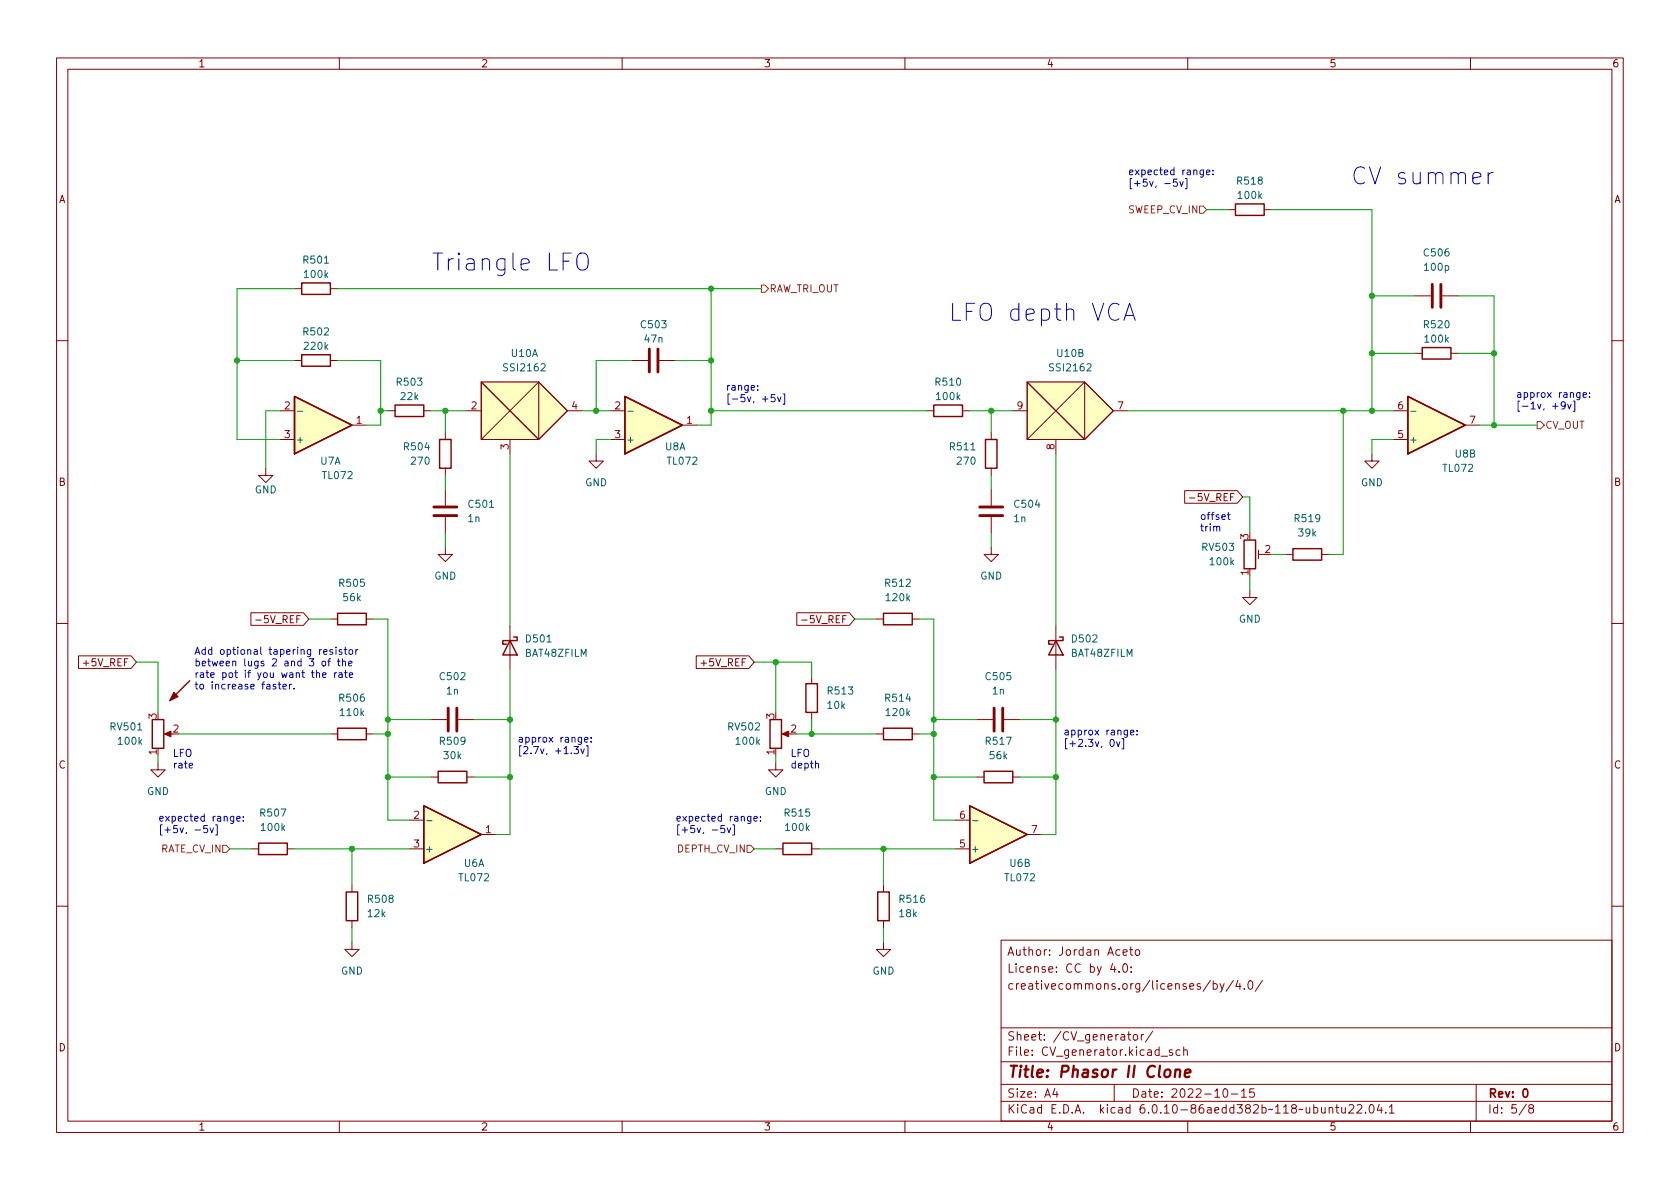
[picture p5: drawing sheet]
<svg xmlns="http://www.w3.org/2000/svg" width="297mm" height="210mm" viewBox="0 0 297 210" stroke-linecap="round" stroke-linejoin="round" font-family="sans-serif">
<g fill="none" stroke="#840000" stroke-width=".18">
<path d="M10 10.2h277v190.1h-277zM12 12.2h273v186.1h-273zM60 10.2v2M110 10.2v2M160 10.2v2M210 10.2v2M260 10.2v2M217.2 37.1h1.2M223.5 37.1h1.3M52.1 51h1.2M58.4 51h1.3M250.2 52.3h2.8"/>
<path d="M255 52.3h2.8M10 60.2h2M49.5 72.6h2.6M49.5 77.7h2.6M52.1 63.7h1.2M58.4 63.7h1.3M62.2 75.2h2.6M68.6 72.6h1.2M74.9 72.6h1.3M78.7 76.4v1.3M82.5 72.6h2.6M85.1 67.6h10.1v10.1h-10.1z"/>
<path d="M85.1 67.6l10.1 10.1 5.1-5.1-5.1-5-10.1 10.1M90.2 77.7v2.6M100.3 72.6h2.6M107.9 72.6h2.6M107.9 77.7h2.6M111.8 63.7h2.8M116.6 63.7h2.8M120.6 75.2h2.6M163.8 72.6h1.3M170.2 72.6h1.2M175.3 76.4v1.3M179.1 72.6h2.5"/>
<path d="M181.6 67.6h10.2v10.1h-10.2zM181.6 67.6l10.2 10.1 5-5.1-5-5-10.2 10.1M186.7 77.7v2.6M196.8 72.6h2.6M246.4 72.6h2.5M246.4 77.7h2.5M250.2 62.5h1.3M256.5 62.5h1.3M259.1 75.2h2.5M285 60.2h2M47 82.8v1.3h1.3l-1.3 1.2-1.3-1.2h1.3M78.7 96.8v1.2h-1.2l1.2 1.3 1.3-1.3h-1.3"/>
<path d="M78.7 82.8v1.3M78.7 86.6v2.8M78.7 91.4v2.8M105.4 80.3v1.2h1.3l-1.3 1.3-1.3-1.3h1.3M175.3 96.8v1.2h-1.3l1.3 1.3 1.2-1.3h-1.2M175.3 82.8v1.3M175.3 86.6v2.8M175.3 91.4v2.8M209.5 86.8h9.3l.9 1.1-.9 1.1h-9.3zM210.3 88.1h1M222.5 97.3v1.5M222.5 98h1"/>
<path d="M227.3 98h1.3M233.7 98h1.2M242.6 80.3v1.2h-1.3l1.3 1.3 1.2-1.3h-1.2M10 110.2h2M13.9 116h9.3l.9 1.1-.9 1.1h-9.3zM44.4 108.4h9.3l.9 1.1-.9 1.1h-9.3zM45.2 109.6h1M58.4 109.5h1.3M64.8 109.5h1.2M90.2 110.7v7.7M123.1 116h9.3l.9 1.1-.9 1.1h-9.3zM140.9 108.4h9.3l.9 1.1-.9 1.1h-9.3z"/>
<path d="M141.7 109.6h1M143.5 119.6v1.3M154.9 109.5h1.3M161.3 109.5h1.3M186.7 110.7v7.7M221 104.4v1.3h1.2l-1.2 1.2-1.3-1.2h1.3M285 110.2h2M27.9 134.9v1.2h-1.2l1.2 1.3 1.3-1.3h-1.3M29.5 129.8h1M58.4 129.8h1.3M64.8 129.8h1.2M76.2 127.2h2.8"/>
<path d="M76.2 137.4h1.3M81 127.2h2.8M82.5 137.4h1.3M137.2 134.9v1.2h-1.3l1.3 1.3 1.2-1.3h-1.2M138.7 129.8h1M143.5 126v1.2M154.9 129.8h1.3M161.3 129.8h1.3M172.7 127.2h2.8M172.7 137.4h1.3M177.5 127.2h2.8M179.1 137.4h1.2"/>
<path d="M44.4 150.1h1.3M50.8 150.1h1.3M62.2 156.5v1.2M72.4 150.1h2.5M72.4 145h2.5M85.1 147.6h2.5M137.2 150.1h1.2M143.5 150.1h1.3M156.2 156.5v1.2M168.9 150.1h2.5M168.9 145h2.5M181.6 147.6h2.5"/>
<path d="M10 160.2h2M62.2 166.6v1.3h-1.2l1.2 1.3 1.3-1.3h-1.3M62.2 162.8v1.3M156.2 166.6v1.3h-1.3l1.3 1.3 1.3-1.3h-1.3M156.2 162.8v1.3M177 166.3h108v32h-108zM196.7 170.4l-.3 1h.9M197.1 170.9v1M197.9 171.8v.1M198.6 168.4l.7-.1-.1-.3-.4-.1-.2 .2v.8h.6M198.6 170.6l.3-.2a.81 .81 0 0 1 .5 .7 .81 .81 0 0 1-.3 .8h-.1a.81 .81 0 0 1-.4-1.3zM199.7 167.9h.6"/>
<path d="M199.9 167.4v1.3l.4 .2M200 171.8v.1M200 171v.1M200.9 168l.3-.1 .3 .3v.4l-.3 .3h-.3l-.2-.3v-.4zM214 173.4l-1.3 1.9M214.5 174l.4-.1 .3 .3v.4l-.1 .3h-.6M214.5 173.4v1.5M215.7 173.9l.4 1M216.4 173.9l-.5 1.4-.2 .1M218.1 173.4l-1.3 1.9M218.9 173.4l-.4 1h.9M219.2 173.9v1"/>
<path d="M220 174.8v.1M220.8 173.6l.2-.2a.81 .81 0 0 1 .6 .7 .81 .81 0 0 1-.3 .8h-.2a.81 .81 0 0 1-.3-1.3zM223.2 173.4l-1.3 1.9M285 160.2h2M60 198.3v2M110 198.3v2M160 198.3v2M177 194.8h108M177 191.8h108M177 187.8h108M177 181.8h108M186.5 192.5l-.4 1h1"/>
<path d="M186.9 193v1M197 191.8v3M199.4 182.9h.5M199.6 182.4v1.3l.3 .2M200.4 183.1l.2-.2 .5 .2v.5l-.1 .3h-.4l-.2-.1zM201.8 182.9v1M202.2 182.9l-.3 .1-.1 .2M203.8 182.4l-1.3 1.9M205.3 186.8h1.1M207.3 185.7l-.4-.1-.2 .2 .1 .3 .5 .1v.4h-.6M208.6 185.7l-.4-.1-.3 .3v.4l.2 .3h.5M209.3 185.8l.2-.2 .4 .1v.9"/>
<path d="M209.3 185.1v1.5M210 198.3v2M216.4 192.6l.2-.1a.81 .81 0 0 1 .6 .7 .81 .81 0 0 1-.3 .8h-.2a.81 .81 0 0 1-.6-.6 .81 .81 0 0 1 .3-.8zM217.7 193.5h1.2M219.5 193l.4-.5v1.5M219.5 194h.9M221.7 192.5h-.7l-.1 .7 .2-.1 .5 .1 .2 .2-.1 .5-.2 .1-.6-.1M235 196l.2-.2 .4 .1v.9M235 195.8v1M236.1 195.8h.6M236.4 195.3v1.3l.3 .2M237.2 195.8l.1 1h.3l.3-.1"/>
<path d="M237.9 195.8v1M238.5 195.5l.6-.2 .2 .2 .1 .3-1 1h1M239.9 195.5l.6-.2 .2 .2 .1 .3-.9 1h.9M241.4 196.7v.1M242.3 195.4l.1-.1a.81 .81 0 0 1 .6 .7 .81 .81 0 0 1-.3 .8h-.1a.81 .81 0 0 1-.6-.6 .81 .81 0 0 1 .3-.8zM243.9 195.3l-.4 1h.9M244.2 195.8v1M245 196.7v.1M245.6 195.8l.5-.5v1.5M245.6 196.8h.9M260 198.3v2M261 191.8v6.5"/>
<path d="M269.9 195.3l-1.3 1.9M270.6 196l-.3-.3 .1-.2 .2-.2 .4 .1 .2 .2-.1 .2-.7 .2-.1 .3v.2l.3 .3h.4l.2-.3-.1-.4-.2-.1"/>
</g>
<path d="M269.4 192.7l.2-.2a.8 .8 0 0 1 .5 .8 .8 .8 0 0 1-.5 .7l-.2-.1-.1-.4z" fill="none" stroke="#840000" stroke-width=".3"/>
<path d="M206 189.3a.52 .52 0 0 1 .6-.2 .52 .52 0 0 1 .4 .4l-.1 .6a.55 .55 0 0 1-.5 .4 .55 .55 0 0 1-.6-.4zM207.8 189.3a.49 .49 0 0 1 .9 .1l-.1 1.1M207.9 189.1l-.2 1.4M209.5 189.8l1-.2-.1-.4-.1-.1-.6 .1-.2 1 .2 .3 .6-.1" fill="none" stroke="#840000" stroke-width=".4"/>
<g fill="none" stroke="#840000" stroke-width=".25">
<path d="M218.4 36.1h5.1v2h-5.1zM53.3 50h5.1v2.1h-5.1zM52.1 70.1l10.1 5.1-10.1 5.1zM53.3 62.7h5.1v2.1h-5.1zM69.8 71.6h5.1v2.1h-5.1zM77.7 77.7h2.1v5.1h-2.1zM110.5 70.1l10.1 5.1-10.1 5.1zM165.1 71.6h5.1v2.1h-5.1zM174.2 77.7h2.1v5.1h-2.1zM248.9 70.1l10.2 5.1-10.2 5.1zM251.5 61.5h5v2h-5zM220 95.5h2v5.1h-2z"/>
<path d="M228.6 97h5.1v2.1h-5.1zM59.7 108.5h5.1v2h-5.1zM90.2 113.3l1.2 2.5h-2.5zM90.8 112.6h.6v.7h-2.5v.6h.6M156.2 108.5h5.1v2h-5.1zM186.7 113.3l1.3 2.5h-2.6zM187.3 112.6h.7v.7h-2.6v.6h.7M26.9 127.2h2.1v5.1h-2.1zM33.5 120.4l-3.3 3.3M59.7 128.8h5.1v2h-5.1zM77.5 136.4h5v2h-5zM136.1 127.2h2.1v5.1h-2.1z"/>
<path d="M142.5 120.9h2v5.1h-2zM156.2 128.8h5.1v2h-5.1zM174 136.4h5.1v2h-5.1zM45.7 149.1h5.1v2h-5.1zM61.2 157.7h2v5.1h-2zM74.9 142.5l10.2 5.1-10.2 5zM138.4 149.1h5.1v2h-5.1zM155.2 157.7h2v5.1h-2zM171.4 142.5l10.2 5.1-10.2 5z"/>
</g>
<g fill="#ffffc2" stroke="#ffffc2" stroke-width=".18">
<path d="M52.1 70.1l10.1 5.1-10.1 5.1z"/>
<path d="M85.1 67.6h10.1v10.1h-10.1z"/>
<path d="M85.1 67.6h10.1l5.1 5-5.1 5.1z"/>
<path d="M110.5 70.1l10.1 5.1-10.1 5.1z"/>
<path d="M181.6 67.6h10.2v10.1h-10.2z"/>
<path d="M181.6 67.6h10.2l5 5-5 5.1z"/>
<path d="M248.9 70.1l10.2 5.1-10.2 5.1z"/>
<path d="M74.9 142.5l10.2 5.1-10.2 5z"/>
<path d="M171.4 142.5l10.2 5.1-10.2 5z"/>
</g>
<path d="M52.6 72.7h.9M111 72.7h1M249.4 72.7h1M75.4 145.1h1M172 145.1h.9" fill="none" stroke="#006464" stroke-width=".18"/>
<path d="M253.2 50.3v4.1M254.8 50.3v4.1M114.8 61.7v4.1M116.3 61.7v4.1M76.7 91.2h4.1M76.7 89.7h4.1M173.2 91.2h4.1M173.2 89.7h4.1M79.2 125.2v4.1M80.8 125.2v4.1M175.8 125.2v4.1M177.3 125.2v4.1" fill="none" stroke="#840000" stroke-width=".51"/>
<g fill="#840000" stroke="#840000" stroke-width=".18">
<path d="M30.7 122.4l.8 .8-1.5 .7z"/>
<path d="M29.1 129.8l1.1-.5v1z"/>
<path d="M138.3 129.8l1.1-.5v1z"/>
</g>
<path d="M212.1 36.4h.6l.7 .7-.7 .6h-.6zM134.6 50.4h.7l.6 .6-.6 .7h-.7zM271.8 74.5h.6l.6 .7-.6 .6h-.6zM39.4 149.5h.6l.6 .6-.6 .6h-.6zM132.1 149.5h.6l.6 .6-.6 .6h-.6z" fill="none" stroke="#725600" stroke-width=".18"/>
<g fill="none" stroke="#0000c2" stroke-width=".18">
<path d="M208.1 31.7h-.6l-.1 .6 .2-.1h.5l.1 .2-.1 .4-.2 .1-.5-.1M208.6 32.1l.3 .8 .3-.8M209.6 31.6h.3v1.8h-.3M212.8 30.1v1l-.3 .2h-.3M212.8 30.1h-.4l-.2 .2 .1 .5h.5M213.3 30.5l.6-.1v-.3h-.4l-.2 .1 .1 .6h.5M214.5 30.8v.1M214.5 30.1v.1M263.1 30.5v2M264 30.5a.77 .77 0 0 0-.9 .6M102.4 44.9a1 1 0 0 1 1.1-.1 1 1 0 0 1 .5 1v1a1 1 0 0 1-1 1 1 1 0 0 1-1-1v-1l.1-.6zM198.7 56.6l1-3 1 3"/>
<path d="M199 55.8h1.4M134 68.9v.1M134 68.2v.1M137 69.8h-.6l-.1 .6 .2-.1h.4l.2 .2-.1 .4-.2 .1-.5-.1M137.5 70.2l.3 .8 .3-.8M138.4 69.7h.3v1.8h-.3M276.8 71.6l-.3 .2h-.4l-.1-.2 .1-.5 .4-.1 .2 .2a.84 .84 0 0 1-.3 1.1h-.3M277.2 71.5l.3 .8 .3-.8M278.1 70.9h.3v1.8h-.3M279.4 69.4v1.1l-.3 .2-.3-.1M279.4 69.5l-.4-.1-.3 .3 .2 .5h.5M279.9 69.8l.6-.1-.1-.2-.3-.1-.2 .2 .1 .6h.4"/>
<path d="M281 70.2v.1M281 69.5v.1M215.1 93.2l.2-.1h.3l.1 .8M217 91h.5M217.2 90.6v1.1l.3 .2M56 119.1l.1-.1h.3l.1 .8M57 117l.3-.1 .3 .3v.3l-.3 .3-.3-.1-.1-.2zM57 119.4l.6-.1v-.3h-.4l-.2 .1 .1 .6h.5M58 116.9h.4M58.4 116.5l-.3 .2v1.1M58.8 114.9h-.3l-.2 .1 .1 .2 .4 .2v.3h-.5M59.2 119v.8"/>
<path d="M59.4 114.4v.2M59.4 114.9v.8M59.5 119l-.3 .2M59.6 116.9h.5M59.8 116.5v1.1l.3 .2M59.9 119h.5l.1 .8M60.4 114.9h-.3l-.2 .1 .1 .2 .4 .2v.3h-.5M60.5 119.3h-.4l-.2 .2 .2 .3 .4-.1M60.6 117l.1-.1 .3 .1 .1 .8M60.6 116.5v1.3M60.9 114.9h.4M60.9 119h.5"/>
<path d="M61 114.4v1.1l.3 .2M61.1 118.5v1.1l.3 .2M61.6 117.3l.6-.1v-.2l-.4-.1-.2 .2 .1 .6h.5M61.8 119.4l.6-.1-.1-.3h-.4l-.1 .1v.6h.5M61.8 114.9h.3l.3 .2v.4l-.3 .2h-.3l-.1-.2zM62.9 114.9v.8M63.3 114.9l-.4 .2M48.8 121.1l-.3-.1-.2 .2v.2l.5 .1v.3h-.5M49.2 121h.5M49.4 120.6v1.1l.3 .1M50 121.4l.6-.1v-.2l-.4-.1-.2 .2 .1 .6h.5M51.2 121v.8"/>
<path d="M51.5 121l-.3 .2M52 121.7v.1M101.5 132h.8l-.4 .5 .3 .1v.6l-.2 .1-.5-.1M102.7 132.4l.3 .9 .3-.9M102.8 130.4v1l-.2 .3-.3-.1M102.8 130.4h-.3l-.3 .2 .1 .6h.5M103.4 130.8l.6-.1-.1-.3h-.3l-.2 .2v.6h.5M103.7 131.9h.3v1.8h-.3M104.5 131.1v.1M104.5 130.4v.2M144.2 135.1l.2-.1h.3v.8M196.4 130.8l.2-.1a.68 .68 0 0 1 .4 .7 .68 .68 0 0 1-.4 .6 .84 .84 0 0 1-.2-1.2z"/>
<path d="M197.4 131.2l.3 .8 .3-.8M198.4 130.6h.3v1.8h-.3M199.3 129.1v1l-.2 .3-.3-.1M199.3 129.2l-.3-.1-.3 .3 .2 .5h.4M199.9 129.5l.6-.1-.1-.2-.3-.1-.2 .2 .1 .6h.4M201 129.8v.2M201 129.2v.1M36.7 146h-.6l-.1 .6 .2-.1h.4l.1 .2v.4l-.2 .1-.5-.1M37.1 146.4l.4 .8 .3-.8M38.1 145.9h.3v1.8h-.3M41.3 144.4v1l-.2 .2h-.3M41.3 144.4h-.3l-.3 .2 .1 .5h.5"/>
<path d="M41.9 144.8l.6-.1-.1-.3h-.4l-.1 .1v.6h.5M43 145.1v.1M43 144.4v.1M128.1 146h-.6l-.1 .6 .2-.1h.4l.2 .2-.1 .4-.2 .1-.5-.1M128.6 146.4l.3 .8 .3-.8M129.6 145.9h.3v1.8h-.3M132.8 144.4v1l-.3 .2h-.3M132.8 144.4h-.4l-.2 .2 .1 .5h.5M133.3 144.8l.6-.1-.1-.3h-.3l-.2 .1 .1 .6h.4M134.5 145.1v.1M134.5 144.4v.1"/>
</g>
<g fill="none" stroke="#009600" stroke-width=".18">
<path d="M213.4 37.1h3.8M224.8 37.1h17.8v35.5M52.1 51h-10.2v26.7h7.6M59.7 51h74.9M125.7 51v24.2h-2.5M242.6 52.3h7.6M257.8 52.3h6.4v22.9M41.9 63.7h10.2M49.5 72.6h-2.5v10.2M59.7 63.7h7.6v11.5h-2.5M67.3 72.6h1.3M76.2 72.6h6.3"/>
<path d="M78.7 72.6v3.8M102.9 72.6h5M107.9 77.7h-2.5v2.6M111.8 63.7h-6.4v8.9M119.4 63.7h6.3M125.7 72.6h38.1M171.4 72.6h7.7M175.3 72.6v3.8M199.4 72.6h47M237.5 72.6v25.4h-2.6M242.6 62.5h7.6M246.4 77.7h-3.8v2.6"/>
<path d="M257.8 62.5h6.4M261.6 75.2h10.2M78.7 84.1v2.5M78.7 94.2v2.6M90.2 80.3v30.4M175.3 84.1v2.5M175.3 94.2v2.6M186.7 80.3v30.4M219.7 87.9h1.3v6.3M224.8 98h2.5M24.1 117.1h3.8v8.9M54.6 109.5h3.8"/>
<path d="M66 109.5h2.6v35.5h3.8M90.2 118.4v29.2h-2.6M133.3 117.1h10.2v2.5M137.2 117.1v8.9M151.1 109.5h3.8M162.6 109.5h2.5v35.5h3.8M186.7 118.4v29.2h-2.6M221 101.8v2.6M27.9 133.6v1.3M31.7 129.8h26.7M66 129.8h2.6M68.6 127.2h7.6"/>
<path d="M68.6 137.4h7.6M83.8 127.2h6.4M83.8 137.4h6.4M137.2 133.6v1.3M141 129.8h13.9M143.5 127.2v2.6M162.6 129.8h2.5M165.1 127.2h7.6M165.1 137.4h7.6M180.3 127.2h6.4M180.3 137.4h6.4M40.6 150.1h3.8"/>
<path d="M52.1 150.1h20.3M62.2 150.1v6.4M133.3 150.1h3.9M144.8 150.1h24.1M156.2 150.1v6.4M62.2 164.1v2.5M156.2 164.1v2.5"/>
</g>
<g fill="#009600" stroke="#009600" stroke-width=".18">
<circle cx="165.1" cy="129.8" r=".46"/>
<circle cx="165.1" cy="137.4" r=".46"/>
<circle cx="186.7" cy="137.4" r=".46"/>
<circle cx="156.2" cy="150.1" r=".46"/>
<circle cx="143.5" cy="129.8" r=".46"/>
<circle cx="67.3" cy="72.6" r=".46"/>
<circle cx="125.7" cy="72.6" r=".46"/>
<circle cx="105.4" cy="72.6" r=".46"/>
<circle cx="41.9" cy="63.7" r=".46"/>
<circle cx="78.7" cy="72.6" r=".46"/>
<circle cx="125.7" cy="63.7" r=".46"/>
<circle cx="125.7" cy="51" r=".46"/>
<circle cx="237.5" cy="72.6" r=".46"/>
<circle cx="242.6" cy="72.6" r=".46"/>
<circle cx="264.2" cy="75.2" r=".46"/>
<circle cx="264.2" cy="62.5" r=".46"/>
<circle cx="242.6" cy="62.5" r=".46"/>
<circle cx="242.6" cy="52.3" r=".46"/>
<circle cx="68.6" cy="127.2" r=".46"/>
<circle cx="68.6" cy="129.8" r=".46"/>
<circle cx="62.2" cy="150.1" r=".46"/>
<circle cx="165.1" cy="127.2" r=".46"/>
<circle cx="186.7" cy="127.2" r=".46"/>
<circle cx="137.2" cy="117.1" r=".46"/>
<circle cx="175.3" cy="72.6" r=".46"/>
<circle cx="90.2" cy="137.4" r=".46"/>
<circle cx="90.2" cy="127.2" r=".46"/>
<circle cx="68.6" cy="137.4" r=".46"/>
</g>
<g font-size="4.2" fill="#0000c2">
<text x="238.8" y="32.7">CV summer</text>
<text x="76.2" y="47.9">Triangle LFO</text>
<text x="167.6" y="56.8">LFO depth VCA</text>
</g>
<text font-size="2.8" fill="#840000" x="178" y="190.6">Title: Phasor II Clone</text>
<g font-size="2.1" fill="#840000">
<text x="178" y="172">License: CC by 4.0:</text>
<text x="178" y="169">Author: Jordan Aceto</text>
<text x="178" y="175">creativecommons.org/licenses/by/4.0/</text>
<text x="178" y="184">Sheet: /CV_generator/</text>
<text x="178" y="186.7">File: CV_generator.kicad_sch</text>
<text x="178" y="196.9">KiCad E.D.A. kicad 6.0.10-86aedd382b~118~ubuntu22.04.1</text>
<text x="178" y="194.1">Size: A4</text>
<text x="200" y="194.1">Date: 2022-10-15</text>
<text x="263" y="194.1">Rev: 0</text>
<text x="263" y="196.9">Id: 5/8</text>
</g>
<g font-size="1.8" fill="#840000">
<text x="35" y="11.9">1</text>
<text x="85" y="11.9">2</text>
<text x="135" y="11.9">3</text>
<text x="185" y="11.9">4</text>
<text x="235" y="11.9">5</text>
<text x="285" y="11.9">6</text>
<text x="10.3" y="35.9">A</text>
<text x="285.3" y="35.9">A</text>
<text x="10.3" y="85.9">B</text>
<text x="211.2" y="88.6">-5V_REF</text>
<text x="285.3" y="85.9">B</text>
<text x="46.1" y="110.2">-5V_REF</text>
<text x="142.6" y="110.2">-5V_REF</text>
<text x="15.1" y="117.8">+5V_REF</text>
<text x="124.4" y="117.8">+5V_REF</text>
<text x="10.3" y="135.9">C</text>
<text x="285.3" y="135.9">C</text>
<text x="10.3" y="185.9">D</text>
<text x="285.3" y="185.9">D</text>
<text x="35" y="199.9">1</text>
<text x="85" y="199.9">2</text>
<text x="135" y="199.9">3</text>
<text x="185" y="199.9">4</text>
<text x="235" y="199.9">5</text>
<text x="285" y="199.9">6</text>
</g>
<g font-size="1.8" fill="#0000c2">
<text x="199.4" y="31">expected range:</text>
<text x="199.4" y="33">[+5v, -5v]</text>
<text x="128.3" y="69.1">range:</text>
<text x="128.3" y="71.1">[-5v, +5v]</text>
<text x="268" y="70.3">approx range:</text>
<text x="268" y="72.4">[-1v, +9v]</text>
<text x="212.1" y="91.9">offset</text>
<text x="212.1" y="94">trim</text>
<text x="34.3" y="115.8">Add optional tapering resistor</text>
<text x="34.3" y="117.8">between lugs 2 and 3 of the</text>
<text x="34.3" y="119.9">rate pot if you want the rate</text>
<text x="34.3" y="121.9">to increase faster.</text>
<text x="91.4" y="131.3">approx range:</text>
<text x="188" y="130">approx range:</text>
<text x="30.5" y="133.8">LFO</text>
<text x="30.5" y="135.9">rate</text>
<text x="91.4" y="133.3">[2.7v, +1.3v]</text>
<text x="139.7" y="133.8">LFO</text>
<text x="139.7" y="135.9">depth</text>
<text x="188" y="132.1">[+2.3v, 0v]</text>
<text x="27.9" y="145.3">expected range:</text>
<text x="27.9" y="147.3">[+5v, -5v]</text>
<text x="119.4" y="145.3">expected range:</text>
<text x="119.4" y="147.3">[+5v, -5v]</text>
</g>
<g font-size="1.8" fill="#006464">
<text x="218.9" y="32.6">R518</text>
<text x="219" y="35.2">100k</text>
<text x="53.8" y="46.6">R501</text>
<text x="251.9" y="45.3">C506</text>
<text x="252" y="47.9">100p</text>
<text x="53.9" y="49.1">100k</text>
<text x="53.8" y="59.3">R502</text>
<text x="113.5" y="58">C503</text>
<text x="251.9" y="58">R520</text>
<text x="53.9" y="61.8">220k</text>
<text x="89.3" y="65.7">SSI2162</text>
<text x="90.4" y="63.1">U10A</text>
<text x="114" y="60.6">47n</text>
<text x="185.8" y="65.7">SSI2162</text>
<text x="187" y="63.1">U10B</text>
<text x="252" y="60.6">100k</text>
<text x="70.3" y="68.2">R503</text>
<text x="70.9" y="70.7">22k</text>
<text x="165.5" y="68.2">R510</text>
<text x="165.7" y="70.7">100k</text>
<text x="52.2" y="78.4">+</text>
<text x="56.7" y="82.2">U7A</text>
<text x="71.6" y="79.6">R504</text>
<text x="72.8" y="82.2">270</text>
<text x="110.6" y="78.4">+</text>
<text x="117.6" y="79.6">U8A</text>
<text x="118.1" y="82.2">TL072</text>
<text x="168.1" y="79.6">R511</text>
<text x="169.4" y="82.2">270</text>
<text x="249" y="78.4">+</text>
<text x="255.3" y="83.4">TL072</text>
<text x="257.3" y="80.9">U8B</text>
<text x="45" y="87.2">GND</text>
<text x="57.1" y="84.7">TL072</text>
<text x="83" y="89.8">C501</text>
<text x="103.4" y="86">GND</text>
<text x="179.5" y="89.8">C504</text>
<text x="240.6" y="86">GND</text>
<text x="82.8" y="92.3">1n</text>
<text x="179.3" y="92.3">1n</text>
<text x="229" y="92.3">R519</text>
<text x="229.7" y="94.9">39k</text>
<text x="212.7" y="97.4">RV503</text>
<text x="214.1" y="99.9">100k</text>
<text x="60.1" y="103.8">R505</text>
<text x="60.8" y="106.3">56k</text>
<text x="76.8" y="102.5">GND</text>
<text x="156.6" y="103.8">R512</text>
<text x="156.8" y="106.3">120k</text>
<text x="173.3" y="102.5">GND</text>
<text x="93.1" y="113.6">D501</text>
<text x="189.6" y="113.6">D502</text>
<text x="219" y="110.1">GND</text>
<text x="92.9" y="116.1">BAT48ZFILM</text>
<text x="189.5" y="116.1">BAT48ZFILM</text>
<text x="60.1" y="124.1">R506</text>
<text x="77.9" y="120.3">C502</text>
<text x="79" y="122.8">1n</text>
<text x="146.4" y="125.3">10k</text>
<text x="146.5" y="122.8">R513</text>
<text x="156.6" y="124.1">R514</text>
<text x="174.4" y="120.3">C505</text>
<text x="175.5" y="122.8">1n</text>
<text x="19.6" y="129.2">RV501</text>
<text x="21" y="131.7">100k</text>
<text x="60.3" y="126.6">110k</text>
<text x="77.9" y="131.7">R509</text>
<text x="128.8" y="129.2">RV502</text>
<text x="130.2" y="131.7">100k</text>
<text x="156.8" y="126.6">120k</text>
<text x="174.4" y="131.7">R517</text>
<text x="78.5" y="134.2">30k</text>
<text x="175.1" y="134.2">56k</text>
<text x="26" y="140.6">GND</text>
<text x="135.2" y="140.6">GND</text>
<text x="46.1" y="144.4">R507</text>
<text x="46.3" y="146.9">100k</text>
<text x="138.9" y="144.4">R515</text>
<text x="139" y="146.9">100k</text>
<text x="75.1" y="150.7">+</text>
<text x="81.3" y="155.8">TL072</text>
<text x="82.1" y="153.3">U6A</text>
<text x="171.6" y="150.7">+</text>
<text x="177.8" y="155.8">TL072</text>
<text x="178.6" y="153.3">U6B</text>
<text x="65.2" y="159.6">R508</text>
<text x="159.2" y="159.6">R516</text>
<text x="65.1" y="162.2">12k</text>
<text x="159.1" y="162.2">18k</text>
<text x="60.3" y="172.3">GND</text>
<text x="154.2" y="172.3">GND</text>
</g>
<g font-size="1.8" fill="#725600">
<text x="199.4" y="37.7">SWEEP_CV_IN</text>
<text x="136" y="51.7">RAW_TRI_OUT</text>
<text x="273.2" y="75.8">CV_OUT</text>
<text x="28.3" y="150.7">RATE_CV_IN</text>
<text x="119.8" y="150.7">DEPTH_CV_IN</text>
</g>
<g font-size="1.8" fill="#a90000">
<text x="50.3" y="72.4">2</text>
<text x="50.3" y="77.5">3</text>
<text x="63" y="74.9">1</text>
<text x="83.3" y="72.4">2</text>
<text x="101.1" y="72.4">4</text>
<text x="108.7" y="72.4">2</text>
<text x="108.7" y="77.5">3</text>
<text x="121.4" y="74.9">1</text>
<text x="179.8" y="72.4">9</text>
<text x="197.6" y="72.4">7</text>
<text x="247.2" y="77.5">5</text>
<text x="247.2" y="72.4">6</text>
<text x="259.9" y="74.9">7</text>
<text x="89.9" y="79.5" transform="rotate(-90 89.9 79.5)">3</text>
<text x="186.4" y="79.5" transform="rotate(-90 186.4 79.5)">8</text>
<text x="220.7" y="95.4" transform="rotate(-90 220.7 95.4)">3</text>
<text x="220.7" y="101.7" transform="rotate(-90 220.7 101.7)">1</text>
<text x="223.7" y="97.8">2</text>
<text x="27.7" y="127.1" transform="rotate(-90 27.7 127.1)">3</text>
<text x="30.6" y="129.5">2</text>
<text x="136.9" y="127.1" transform="rotate(-90 136.9 127.1)">3</text>
<text x="139.8" y="129.5">2</text>
<text x="27.7" y="133.5" transform="rotate(-90 27.7 133.5)">1</text>
<text x="136.9" y="133.5" transform="rotate(-90 136.9 133.5)">1</text>
<text x="73.2" y="144.8">2</text>
<text x="73.2" y="149.9">3</text>
<text x="85.9" y="147.3">1</text>
<text x="169.7" y="149.9">5</text>
<text x="169.7" y="144.8">6</text>
<text x="182.4" y="147.3">7</text>
</g>
</svg>
